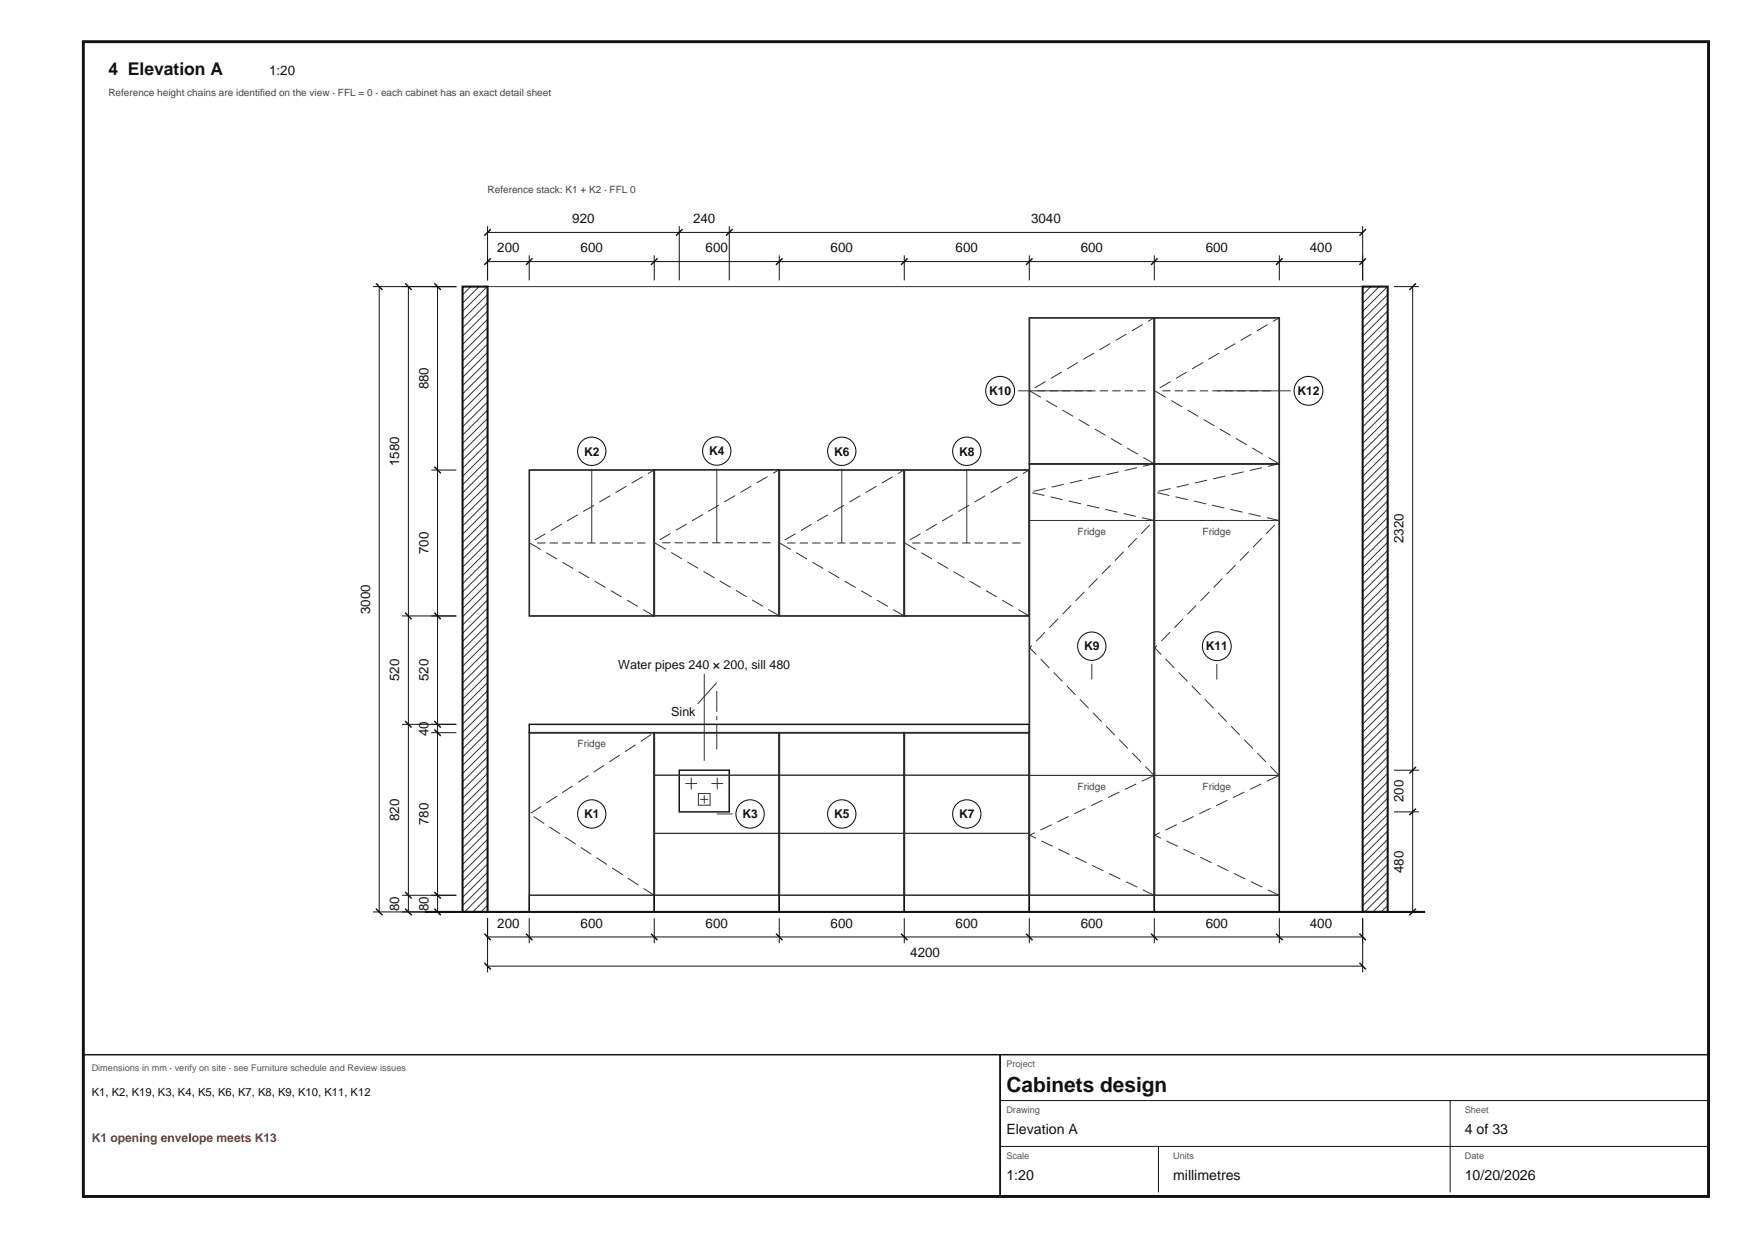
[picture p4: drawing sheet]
<svg xmlns="http://www.w3.org/2000/svg" width="420mm" height="297mm" viewBox="0 0 420 297" stroke-linecap="round" stroke-linejoin="round" font-family="sans-serif">
<path d="M20 10h390.1v277h-390.1z" fill="none" stroke="#111" stroke-width=".7" stroke-linecap="butt"/>
<path d="M117 68.8h210M117 218.8h210" fill="none" stroke="#333" stroke-width=".24"/>
<path d="M111 68.8h6v150h-6z" fill="#fff"/>
<g fill="none" stroke="#333" stroke-width=".24">
<path d="M111 68.8h.1M113 68.8l-2 2M115 68.8l-4 4M117 68.8l-6 5.9M117.1 70.6l-6.1 6.1M117.1 72.6l-6.1 6.1M117.1 74.6l-6.1 6.1M117.1 76.6l-6.1 6.1M117.1 78.5l-6.1 6.1M117.1 80.5l-6.1 6.1M117.1 82.5l-6.1 6.1M117.1 84.5l-6.1 6.1"/>
<path d="M117.1 86.5l-6.1 6.1M117.1 88.5l-6.1 6.1M117.1 90.4l-6.1 6.1M117.1 92.4l-6.1 6.1M117.1 94.4l-6.1 6.1M117.1 96.4l-6.1 6.1M117.1 98.4l-6.1 6.1M117.1 100.3l-6.1 6.1M117.1 102.3l-6.1 6.1M117.1 104.3l-6.1 6.1M117.1 106.3l-6.1 6.1M117.1 108.3l-6.1 6.1"/>
<path d="M117.1 110.2l-6.1 6.1M117.1 114.2l-6.1 6.1M117.1 116.2l-6.1 6.1M117.1 118.2l-6.1 6.1M117.1 112.2l-6.1 6.1M117.1 122.1l-6.1 6.1M117.1 126.1l-6.1 6.1M117.1 128.1l-6.1 6.1M117.1 130l-6.1 6.1M117.1 132l-6.1 6.1M117.1 134l-6.1 6.1M117.1 136l-6.1 6.1"/>
<path d="M117.1 138l-6.1 6.1M117.1 139.9l-6.1 6.1M117.1 120.1l-6.1 6.1M117.1 124.1l-6.1 6.1M117.1 143.9l-6.1 6.1M117.1 141.9l-6.1 6.1M117.1 145.9l-6.1 6.1M117.1 147.9l-6.1 6.1M117.1 149.8l-6.1 6.1M117.1 151.8l-6.1 6.1M117.1 153.8l-6.1 6.1M117.1 155.8l-6.1 6.1"/>
<path d="M117.1 157.8l-6.1 6.1M117.1 159.7l-6.1 6.1M117.1 161.7l-6.1 6.1M117.1 163.7l-6.1 6.1M117.1 165.7l-6.1 6.1M117.1 167.7l-6.1 6.1M117.1 169.6l-6.1 6.1M117.1 171.6l-6.1 6.1M117.1 173.6l-6.1 6.1M117.1 175.6l-6.1 6.1M117.1 177.6l-6.1 6.1M117.1 179.5l-6.1 6.1"/>
<path d="M117.1 189.4l-6.1 6.1M117.1 181.5l-6.1 6.1M117.1 183.5l-6.1 6.1M117.1 185.5l-6.1 6.1M117.1 187.5l-6.1 6.1M117.1 191.4l-6.1 6.1M117.1 193.4l-6.1 6.1M117.1 195.4l-6.1 6.1M117.1 197.4l-6.1 6.1M117.1 199.3l-6.1 6.1M117.1 201.3l-6.1 6.1M117.1 203.3l-6.1 6.1"/>
<path d="M117.1 205.3l-6.1 6.1M117.1 207.3l-6.1 6.1M117.1 209.2l-6.1 6.1M117.1 211.2l-6.1 6.1M117.1 213.2l-5.6 5.6M117.1 215.2l-3.6 3.6M117.1 217.2l-1.7 1.6"/>
</g>
<path d="M111 68.8h6v150h-6z" fill="none" stroke="#111" stroke-width=".5"/>
<path d="M327 68.8h6v150h-6z" fill="#fff"/>
<g fill="none" stroke="#333" stroke-width=".24">
<path d="M247.1 76.3h29.9v35h-29.9zM277.1 76.3h29.9v35h-29.9zM327 68.8h.1M329 68.8l-2 2M331 68.8l-4 4M333 68.8l-6 5.9M333.1 70.6l-6.1 6.1M333.1 72.6l-6.1 6.1M333.1 74.6l-6.1 6.1M333.1 76.6l-6.1 6.1M333.1 78.5l-6.1 6.1M333.1 80.5l-6.1 6.1"/>
<path d="M333.1 82.5l-6.1 6.1M333.1 84.5l-6.1 6.1M333.1 86.5l-6.1 6.1M333.1 88.5l-6.1 6.1M333.1 90.4l-6.1 6.1M333.1 92.4l-6.1 6.1M333.1 94.4l-6.1 6.1M333.1 96.4l-6.1 6.1M333.1 98.4l-6.1 6.1M127.1 112.8h29.9v35h-29.9zM157.1 112.7h29.9v35h-29.9zM187.1 112.8h29.9v35h-29.9z"/>
<path d="M217.1 112.8h29.9v35h-29.9zM247.1 111.3h29.9v13.6h-29.9zM277.1 111.3h29.9v13.6h-29.9zM333.1 100.3l-6.1 6.1M333.1 102.3l-6.1 6.1M333.1 104.3l-6.1 6.1M333.1 106.3l-6.1 6.1M333.1 108.3l-6.1 6.1M333.1 110.2l-6.1 6.1M333.1 112.2l-6.1 6.1M333.1 114.2l-6.1 6.1M333.1 116.2l-6.1 6.1"/>
<path d="M333.1 118.2l-6.1 6.1M247.1 124.9h29.9v61.1h-29.9zM277.1 124.9h29.9v61.1h-29.9zM333.1 120.1l-6.1 6.1M333.1 122.1l-6.1 6.1M333.1 124.1l-6.1 6.1M333.1 126.1l-6.1 6.1M333.1 128.1l-6.1 6.1M333.1 130l-6.1 6.1M333.1 132l-6.1 6.1M333.1 134l-6.1 6.1M333.1 136l-6.1 6.1"/>
<path d="M333.1 138l-6.1 6.1M333.1 139.9l-6.1 6.1M333.1 141.9l-6.1 6.1M333.1 143.9l-6.1 6.1M333.1 145.9l-6.1 6.1M333.1 147.9l-6.1 6.1M333.1 149.8l-6.1 6.1M333.1 151.8l-6.1 6.1M333.1 153.8l-6.1 6.1M333.1 155.8l-6.1 6.1M333.1 157.8l-6.1 6.1M333.1 159.7l-6.1 6.1"/>
<path d="M127.1 175.8h29.9v39h-29.9zM157.1 175.8h29.9v10.2h-29.9zM187.1 175.8h29.9v10.2h-29.9zM217.1 175.8h29.9v10.2h-29.9zM333.1 161.7l-6.1 6.1M333.1 163.7l-6.1 6.1M333.1 165.7l-6.1 6.1M333.1 167.7l-6.1 6.1M333.1 169.6l-6.1 6.1M333.1 171.6l-6.1 6.1M333.1 173.6l-6.1 6.1M333.1 175.6l-6.1 6.1"/>
<path d="M333.1 177.6l-6.1 6.1M333.1 179.5l-6.1 6.1M157.1 199.9h29.9v14.9h-29.9zM157.1 186h29.9v13.9h-29.9zM164.5 188h2.8M165.9 186.6v2.8M167.6 190.4h2.8v2.8h-2.8zM168 191.8h2M169 190.8v2M170.7 188h2.8M172.1 186.6v2.8M187.1 199.9h29.9v14.9h-29.9z"/>
<path d="M187.1 186h29.9v13.9h-29.9zM217.1 199.9h29.9v14.9h-29.9zM217.1 186h29.9v13.9h-29.9zM247.1 186h29.9v28.8h-29.9zM277.1 186h29.9v28.8h-29.9zM333.1 181.5l-6.1 6.1M333.1 183.5l-6.1 6.1M333.1 185.5l-6.1 6.1M333.1 187.5l-6.1 6.1M333.1 189.4l-6.1 6.1M333.1 191.4l-6.1 6.1M333.1 193.4l-6.1 6.1"/>
<path d="M333.1 195.4l-6.1 6.1M333.1 197.4l-6.1 6.1M333.1 199.3l-6.1 6.1M127 214.8h180v4h-180zM127 214.8h180M333.1 201.3l-6.1 6.1M333.1 203.3l-6.1 6.1M333.1 205.3l-6.1 6.1M333.1 207.3l-6.1 6.1M333.1 209.2l-6.1 6.1M333.1 211.2l-6.1 6.1M333.1 213.2l-5.6 5.6"/>
<path d="M333.1 215.2l-3.6 3.6M333.1 217.2l-1.6 1.6"/>
</g>
<path d="M327 68.8h6v150h-6zM102 218.8h240" fill="none" stroke="#111" stroke-width=".5"/>
<g fill="none" stroke="#111" stroke-width=".35">
<path d="M117.8 55l-1.6 1.5M163.8 55l-1.6 1.5M175.8 55l-1.6 1.5M327.8 55l-1.5 1.5M90.2 68l1.6 1.5M97.2 68l1.6 1.5M104.2 68l1.6 1.5M117.8 62l-1.6 1.5M127.8 62l-1.6 1.5M157.8 62l-1.6 1.5M187.8 62l-1.6 1.5M217.8 62l-1.6 1.5"/>
<path d="M247 76.3h30v35h-30zM247.8 62l-1.5 1.5M277 76.3h30v35h-30zM277.8 62l-1.5 1.5M307.8 62l-1.5 1.5M327.8 62l-1.5 1.5M339.8 68l-1.5 1.5M104.2 112l1.6 1.5M127 112.8h30v35h-30zM157 112.7h30v35h-30zM187 112.8h30v35h-30zM217 112.8h30v35h-30z"/>
<path d="M247 111.3h30v107.5h-30zM277 111.3h30v107.5h-30zM97.2 147l1.6 1.5M104.2 147l1.6 1.5M97.2 173l1.6 1.5M104.2 175l1.6 1.6M104.2 173l1.6 1.5M127 173.8h120v2h-120zM127 175.8h30v43h-30zM157 175.8h30v43h-30zM187 175.8h30v43h-30zM217 175.8h30v43h-30z"/>
<path d="M163 184.8h12v10h-12zM339.8 194l-1.5 1.6M339.8 184l-1.5 1.6M90.2 218l1.6 1.6M97.2 218l1.6 1.6M97.2 214l1.6 1.6M104.2 218l1.6 1.6M104.2 214l1.6 1.6M339.8 218l-1.5 1.6M116.2 224l1.6 1.6M116.2 231l1.6 1.6M126.2 224l1.6 1.6"/>
<path d="M156.2 224l1.6 1.6M186.2 224l1.6 1.6M216.2 224l1.6 1.6M246.3 224l1.5 1.6M276.3 224l1.5 1.6M306.3 224l1.5 1.6M326.3 224l1.5 1.6M326.3 231l1.5 1.6"/>
</g>
<g fill="none" stroke="#333" stroke-width=".24" stroke-dasharray="3 1.5" stroke-linecap="butt">
<path d="M277 111.3l-29.9-17.5 29.9-17.5M307 111.3l-29.9-17.5 29.9-17.5M277 124.9l-29.9-6.8 29.9-6.8M307 124.9l-29.9-6.8 29.9-6.8M157 147.8l-29.9-17.5 29.9-17.5M187 147.7l-29.9-17.5 29.9-17.5M217 147.8l-29.9-17.5 29.9-17.5M247 147.8l-29.9-17.5 29.9-17.5M277 186l-29.9-30.6 29.9-30.5M307 186l-29.9-30.6 29.9-30.5M157 214.8l-29.9-19.5 29.9-19.5M277 214.8l-29.9-14.4 29.9-14.4"/>
<path d="M307 214.8l-29.9-14.4 29.9-14.4"/>
</g>
<path d="M248.9 93.8h26.2M278.9 93.8h26.2M128.9 130.3h26.2M158.9 130.2h26.2M188.9 130.3h26.2M218.9 130.3h26.2" fill="none" stroke="#333" stroke-width=".25" stroke-dasharray="2 1" stroke-linecap="butt"/>
<path d="M172 179.8v-14" fill="none" stroke="#333" stroke-width=".24" stroke-dasharray="6 1 1 1" stroke-linecap="butt"/>
<g fill="none" stroke="#111" stroke-width=".24">
<path d="M117 54.3v13M117 55.8h210M163 54.3v13M175 54.3v13M327 54.3v13M89.5 68.8h20M91 68.8v150M98 68.8v150M105 68.8v150M117 62.8h210M127 61.3v6M157 61.3v6"/>
<path d="M187 61.3v6M217 61.3v6M247 61.3v6M277 61.3v6M307 61.3v6M334.5 68.8h6M339 68.8v150M103.5 112.8h6M96.5 147.8h13M96.5 173.8h13M103.5 175.8h6M334.5 194.8h6"/>
<path d="M334.5 184.8h6M89.5 218.8h20M96.5 214.8h13M334.5 218.8h6M117 224.8h210M117 220.3v13M117 231.8h210M127 220.3v6M157 220.3v6M187 220.3v6M217 220.3v6M247 220.3v6"/>
<path d="M277 220.3v6M307 220.3v6M327 220.3v13"/>
</g>
<circle cx="142" cy="195.3" r="3.4" fill="#fff"/>
<circle cx="142" cy="195.3" r="3.4" fill="none" stroke="#111" stroke-width=".25"/>
<path d="M142 112.5v17.8" fill="none" stroke="#333" stroke-width=".24"/>
<circle cx="142" cy="108.3" r="3.4" fill="#fff"/>
<circle cx="142" cy="108.3" r="3.4" fill="none" stroke="#111" stroke-width=".25"/>
<path d="M172 195.3h3.8" fill="none" stroke="#333" stroke-width=".24"/>
<circle cx="180" cy="195.3" r="3.4" fill="#fff"/>
<circle cx="180" cy="195.3" r="3.4" fill="none" stroke="#111" stroke-width=".25"/>
<path d="M172 112.4v17.8" fill="none" stroke="#333" stroke-width=".24"/>
<circle cx="172" cy="108.2" r="3.4" fill="#fff"/>
<circle cx="172" cy="108.2" r="3.4" fill="none" stroke="#111" stroke-width=".25"/>
<circle cx="202" cy="195.3" r="3.4" fill="#fff"/>
<circle cx="202" cy="195.3" r="3.4" fill="none" stroke="#111" stroke-width=".25"/>
<path d="M202 112.5v17.8" fill="none" stroke="#333" stroke-width=".24"/>
<circle cx="202" cy="108.3" r="3.4" fill="#fff"/>
<circle cx="202" cy="108.3" r="3.4" fill="none" stroke="#111" stroke-width=".25"/>
<circle cx="232" cy="195.3" r="3.4" fill="#fff"/>
<circle cx="232" cy="195.3" r="3.4" fill="none" stroke="#111" stroke-width=".25"/>
<path d="M232 112.5v17.8" fill="none" stroke="#333" stroke-width=".24"/>
<circle cx="232" cy="108.3" r="3.4" fill="#fff"/>
<circle cx="232" cy="108.3" r="3.4" fill="none" stroke="#111" stroke-width=".25"/>
<path d="M262 159.2v3.8" fill="none" stroke="#333" stroke-width=".24"/>
<circle cx="262" cy="155" r="3.4" fill="#fff"/>
<circle cx="262" cy="155" r="3.4" fill="none" stroke="#111" stroke-width=".25"/>
<path d="M244.3 93.8h17.7" fill="none" stroke="#333" stroke-width=".24"/>
<circle cx="240" cy="93.8" r="3.5" fill="#fff"/>
<circle cx="240" cy="93.8" r="3.5" fill="none" stroke="#111" stroke-width=".25"/>
<path d="M292 159.3v3.7" fill="none" stroke="#333" stroke-width=".24"/>
<circle cx="292" cy="155" r="3.5" fill="#fff"/>
<circle cx="292" cy="155" r="3.5" fill="none" stroke="#111" stroke-width=".25"/>
<path d="M292 93.8h17.8" fill="none" stroke="#333" stroke-width=".24"/>
<circle cx="314" cy="93.8" r="3.5" fill="#fff"/>
<circle cx="314" cy="93.8" r="3.5" fill="none" stroke="#111" stroke-width=".25"/>
<path d="M169 161.6v20.9M172 163.8l-4.6 5.1" fill="none" stroke="#333" stroke-width=".24"/>
<path d="M20 253h220v34h-220zM240 253h170.1v34h-170.1z" fill="none" stroke="#111" stroke-width=".35"/>
<path d="M240 264h170.1M240 275h170.1M278 275v11M348 264v22" fill="none" stroke="#111" stroke-width=".24"/>
<text font-size="5" fill="#111" x="241.5" y="262">Cabinets design</text>
<text font-size="4.2" fill="#111" x="26" y="18">4 Elevation A</text>
<g font-size="3.4" fill="#111">
<text x="241.5" y="272">Elevation A</text>
<text x="351.5" y="272">4 of 33</text>
<text x="241.5" y="283">1:20</text>
<text x="281.5" y="283">millimetres</text>
<text x="351.5" y="283">10/20/2026</text>
</g>
<g font-size="3.2" fill="#111">
<text x="64.6" y="18">1:20</text>
<text x="137.3" y="53.6">920</text>
<text x="166.4" y="53.6">240</text>
<text x="247.5" y="53.6">3040</text>
<text x="119.3" y="60.6">200</text>
<text x="139.3" y="60.6">600</text>
<text x="169.4" y="60.6">600</text>
<text x="199.4" y="60.6">600</text>
<text x="229.4" y="60.6">600</text>
<text x="259.4" y="60.6">600</text>
<text x="289.4" y="60.6">600</text>
<text x="314.4" y="60.6">400</text>
<text x="102.8" y="93.4" transform="rotate(-90 102.8 93.4)">880</text>
<text x="95.8" y="111.8" transform="rotate(-90 95.8 111.8)">1580</text>
<text x="336.8" y="130.3" transform="rotate(-90 336.8 130.3)">2320</text>
<text x="102.8" y="132.9" transform="rotate(-90 102.8 132.9)">700</text>
<text x="88.8" y="147.3" transform="rotate(-90 88.8 147.3)">3000</text>
<text x="95.8" y="163.4" transform="rotate(-90 95.8 163.4)">520</text>
<text x="102.8" y="163.4" transform="rotate(-90 102.8 163.4)">520</text>
<text x="102.8" y="176.6" transform="rotate(-90 102.8 176.6)">40</text>
<text x="95.8" y="196.9" transform="rotate(-90 95.8 196.9)">820</text>
<text x="102.8" y="197.9" transform="rotate(-90 102.8 197.9)">780</text>
<text x="336.8" y="192.4" transform="rotate(-90 336.8 192.4)">200</text>
<text x="336.8" y="209.4" transform="rotate(-90 336.8 209.4)">480</text>
<text x="95.8" y="218.6" transform="rotate(-90 95.8 218.6)">80</text>
<text x="102.8" y="218.6" transform="rotate(-90 102.8 218.6)">80</text>
<text x="119.3" y="222.6">200</text>
<text x="139.3" y="222.6">600</text>
<text x="169.4" y="222.6">600</text>
<text x="199.4" y="222.6">600</text>
<text x="229.4" y="222.6">600</text>
<text x="259.4" y="222.6">600</text>
<text x="289.4" y="222.6">600</text>
<text x="314.4" y="222.6">400</text>
<text x="218.5" y="229.6">4200</text>
</g>
<g font-size="3" fill="#111">
<text x="148.4" y="160.5">Water pipes 240 × 200, sill 480</text>
<text x="161.1" y="171.8">Sink</text>
</g>
<g font-size="2.9" fill="#111">
<text x="237.4" y="94.8">K10</text>
<text x="311.4" y="94.8">K12</text>
<text x="140.2" y="109.3">K2</text>
<text x="170.2" y="109.2">K4</text>
<text x="200.2" y="109.3">K6</text>
<text x="230.2" y="109.3">K8</text>
<text x="260.2" y="156">K9</text>
<text x="289.4" y="156">K11</text>
<text x="140.2" y="196.3">K1</text>
<text x="178.2" y="196.3">K3</text>
<text x="200.2" y="196.3">K5</text>
<text x="230.2" y="196.3">K7</text>
</g>
<text font-size="2.9" fill="#b3261e" x="22" y="274">K1 opening envelope meets K13</text>
<text font-size="2.7" fill="#111" x="22" y="263">K1, K2, K19, K3, K4, K5, K6, K7, K8, K9, K10, K11, K12</text>
<g font-size="2.4" fill="#444">
<text x="26" y="23">Reference height chains are identified on the view · FFL = 0 · each cabinet has an exact detail sheet</text>
<text x="117" y="46.3">Reference stack: K1 + K2 · FFL 0</text>
<text x="258.6" y="128.4">Fridge</text>
<text x="288.6" y="128.4">Fridge</text>
<text x="138.6" y="179.3">Fridge</text>
<text x="258.6" y="189.5">Fridge</text>
<text x="288.6" y="189.5">Fridge</text>
</g>
<g font-size="2.2" fill="#555">
<text x="22" y="257">Dimensions in mm · verify on site · see Furniture schedule and Review issues</text>
<text x="241.5" y="256">Project</text>
<text x="241.5" y="267">Drawing</text>
<text x="351.5" y="267">Sheet</text>
<text x="241.5" y="278">Scale</text>
<text x="281.5" y="278">Units</text>
<text x="351.5" y="278">Date</text>
</g>
</svg>
